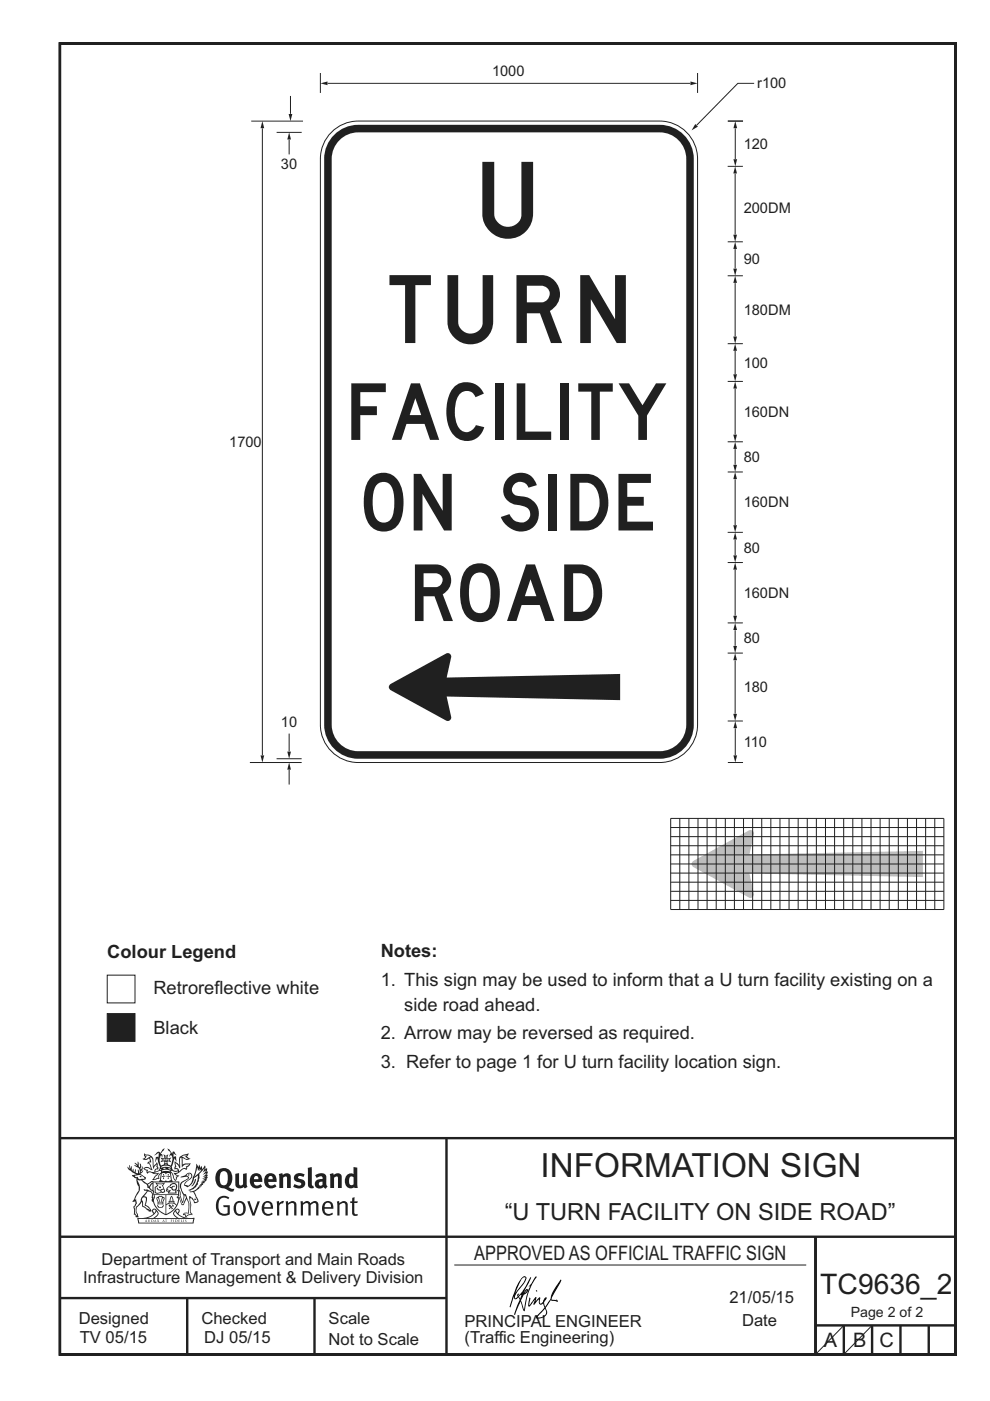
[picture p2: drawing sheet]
<svg xmlns="http://www.w3.org/2000/svg" width="210mm" height="297mm" viewBox="0 0 210 297" stroke-linecap="round" stroke-linejoin="round" font-family="sans-serif">
<g fill="none" stroke="#231f20" stroke-width=".51">
<path d="M12.7 9.2h190v278h-190zM12.7 241.3h189.9M94.7 241.4v45.8M12.7 275.2h82M12.7 262.2h190.1M39.7 275.2v12M66.7 275.2v12M173 262.2v24.8M173 281h30M179 281v6M185 281v6M191 281v6"/>
<path d="M197 281v6"/>
</g>
<g fill="#231f20">
<path d="M47 248.5a2.55 2.55 0 0 0 0 2.7l.3 .1a.81 .81 0 0 0 1-.9v-.6a1.04 1.04 0 0 0-1.1-1.5zM46.3 248.1a1.82 1.82 0 0 1 2.1-.2 1.82 1.82 0 0 1 .9 1.9 2.29 2.29 0 0 1-.8 1.9l.7 .3h.5l-.2 .6a2.87 2.87 0 0 1-2-.7 2.12 2.12 0 0 1-1.7-3.1z" fill-rule="evenodd"/>
<path d="M49.9 248.9l.8-.2v2a.46 .46 0 0 0 .2 .6 .46 .46 0 0 0 .7-.2v-2.2l.7-.2v2.4l.2 .5-.6 .4-.2-.3a1.02 1.02 0 0 1-1.2 .2 1.02 1.02 0 0 1-.6-1.1z" fill-rule="evenodd"/>
<path d="M54 249.5l-.1 .5h.9a.49 .49 0 0 0-.2-.6 .49 .49 0 0 0-.6 .1zM53.4 249.2a1.34 1.34 0 0 1 1.6-.3 1.34 1.34 0 0 1 .6 1.5v.2h-1.7a.77 .77 0 0 0 .5 .8 .77 .77 0 0 0 .9-.3l.3 .4a1.59 1.59 0 0 1-2.1 .2 1.59 1.59 0 0 1-.4-2z" fill-rule="evenodd"/>
<path d="M57 249.5l-.1 .5h.9a.49 .49 0 0 0-.2-.6 .49 .49 0 0 0-.6 .1zM56.4 249.2a1.34 1.34 0 0 1 1.6-.3 1.34 1.34 0 0 1 .7 1.5v.2h-1.8a.77 .77 0 0 0 .5 .8 .77 .77 0 0 0 .9-.3l.3 .4a1.59 1.59 0 0 1-2 .2 1.59 1.59 0 0 1-.5-2z" fill-rule="evenodd"/>
<path d="M59.1 248.9l.8-.2 .1 .4a.95 .95 0 0 1 1-.3 .95 .95 0 0 1 .7 .8v2.3h-.8v-2.3a.46 .46 0 0 0-.8 .1v2.2h-.9z" fill-rule="evenodd"/>
<path d="M62.5 249.1a1.75 1.75 0 0 1 2.1-.1l-.2 .5-.6-.2a.43 .43 0 0 0-.6 .3l.4 .3a1.04 1.04 0 0 1 1.2 1.2 1.04 1.04 0 0 1-1.4 .9l-1.2-.4 .3-.6 1 .4 .4-.4a.88 .88 0 0 0-1-.5l-.4-.2-.1-.4z" fill-rule="evenodd"/>
<path d="M65.3 247.6l.8-.2 .1 3.8 .2 .2 .2 .5a.88 .88 0 0 1-1-.1 .88 .88 0 0 1-.3-1z" fill-rule="evenodd"/>
<path d="M67.8 250.6a.43 .43 0 0 0-.1 .7 .43 .43 0 0 0 .7-.1v-.7zM66.8 249.2a1.7 1.7 0 0 1 2.4 .1v1.8l.3 .4-.4 .5-.5-.3a1.03 1.03 0 0 1-1.7-.2 1.03 1.03 0 0 1 .8-1.5h.7v-.4a.8 .8 0 0 0-1.2 .1z" fill-rule="evenodd"/>
<path d="M69.9 248.9l.8-.2 .1 .4a.95 .95 0 0 1 1-.3 .95 .95 0 0 1 .7 .8v2.3h-.8v-2.3a.46 .46 0 0 0-.8 .1v2.2h-.8z" fill-rule="evenodd"/>
<path d="M74.3 249.5a1.48 1.48 0 0 0 0 1.7l.4 .1 .3-.2v-1.5l-.3-.2zM75 247.4l.8 .2 .1 4.3h-.7l-.1-.2a1.26 1.26 0 0 1-1.4 0 1.26 1.26 0 0 1-.6-1.3 1.29 1.29 0 0 1 .5-1.3 1.29 1.29 0 0 1 1.4-.2z" fill-rule="evenodd"/>
<path d="M46.4 253.9a1.72 1.72 0 0 1 2.2 0l-.2 .3a1.24 1.24 0 0 0-1.4-.1 1.24 1.24 0 0 0-.7 1.3 1.49 1.49 0 0 0 1.3 2l.7-.2v-1.3h-.9l-.1-.4h1.4v2a1.93 1.93 0 0 1-2.2-.1 1.93 1.93 0 0 1-.7-2.2l.2-.7z" fill-rule="evenodd"/>
<path d="M50.3 255.2a1.65 1.65 0 0 0 .3 2.2 .99 .99 0 0 0 1-1.5 .78 .78 0 0 0-.4-.8 .78 .78 0 0 0-.9 .1zM50 254.9a1.33 1.33 0 0 1 1.6-.1 1.33 1.33 0 0 1 .5 1.5 1.31 1.31 0 0 1-1.3 1.5 1.31 1.31 0 0 1-1.3-1.6l.1-.5z" fill-rule="evenodd"/>
<path d="M52.5 254.7l.4-.1 .9 2.6 .8-2.5h.5l-1.1 3h-.5z" fill-rule="evenodd"/>
<path d="M56.2 255.2l-.2 .7h1.4a.7 .7 0 0 0-.3-.8 .7 .7 0 0 0-.9 .1zM55.9 255a1.22 1.22 0 0 1 1.5-.2 1.22 1.22 0 0 1 .5 1.5h-1.9a.93 .93 0 0 0 .5 1 .93 .93 0 0 0 1.2-.2l.1 .3a1.43 1.43 0 0 1-1.7 .1 1.43 1.43 0 0 1-.6-1.7z" fill-rule="evenodd"/>
<path d="M58.7 254.8l.4-.2 .1 .5 .4-.3 .6-.2-.2 .6a.66 .66 0 0 0-.8 .6v1.9h-.4z" fill-rule="evenodd"/>
<path d="M60.6 254.8l.4-.2 .1 .5a.94 .94 0 0 1 1-.4 .94 .94 0 0 1 .8 .7v2.3h-.5l-.1-2.5a.81 .81 0 0 0-1.2 .3v2.2h-.4z" fill-rule="evenodd"/>
<path d="M63.7 254.7l.5-.1 .1 .5 .4-.3a.78 .78 0 0 1 1.1 .3 .9 .9 0 0 1 1-.5 .9 .9 0 0 1 .7 .8v2.3h-.4l-.1-2.5a.67 .67 0 0 0-1.1 .3v2.2h-.5v-2.4l-.4-.2-.7 .4v2.2h-.5z" fill-rule="evenodd"/>
<path d="M69 255.2l-.2 .7h1.4a.7 .7 0 0 0-.3-.8 .7 .7 0 0 0-.9 .1zM68.7 255a1.22 1.22 0 0 1 1.5-.2 1.22 1.22 0 0 1 .5 1.5h-1.9a.93 .93 0 0 0 .5 1 .93 .93 0 0 0 1.2-.2l.1 .3a1.44 1.44 0 0 1-1.7 .1 1.44 1.44 0 0 1-.6-1.7z" fill-rule="evenodd"/>
<path d="M71.4 254.8l.5-.2 .1 .5a.94 .94 0 0 1 1-.4 .94 .94 0 0 1 .7 .7v2.3h-.4l-.1-2.5a.81 .81 0 0 0-1.2 .3v2.2h-.5z" fill-rule="evenodd"/>
<path d="M74.7 254l.5-.2v.9h.7l-.1 .4h-.7l.1 2.2 .1 .1h.5l.1 .3a.75 .75 0 0 1-1.2-.6v-2h-.4v-.4h.4z" fill-rule="evenodd"/>
<path d="M30.8 244.9l1.1 .3-.9 .5h-.4l.5-.5zM31.8 245.5l.2-.1a2.44 2.44 0 0 1 .4 2l.1 .4 .7-1-.1 .6 .3 .3a.57 .57 0 0 0-.6 .8l-1-.2-.5 .2 .1-.5-.7-.2 .6-.2 1 .5 .1-.1-.6-1.3-.2-.1 .5-.1zM30.7 244.5l-.2 .4 .3 .4-.6 .4a1.04 1.04 0 0 0 1.4-.1l.2 .7h-.4l-.2 .4a.94 .94 0 0 1 .9 1.1l-.2-.1a1.16 1.16 0 0 0-1.5-.1l.3 .4 .4 .2 .1 .5 .2 .2v-.2a.94 .94 0 0 1 1.1 .2h.9l-1.2 1.2a1.13 1.13 0 0 0 1.2-.2l.4-.1-.1-.4 .5-.7a.83 .83 0 0 0-.6 1.1l-.3-.1-.7 .3 1.1-1.4-.5 .2-.5-.1 1.3-.5-.2-.2-.8 .4v-.3l.2-.2 .3 .1 .1-.3-.2-.4v-.6l-.2-.3-.6 .9v-.7a1.42 1.42 0 0 0-1.7-1.8z" fill-rule="evenodd"/>
<path d="M38.5 245.3l.5-.3 .7-.1-.6 .3 .8 .5h-.3zM38.3 245.5h.2l.1 2a1.69 1.69 0 0 1 1.5-.7l-.7 .5 .1 .5a1.1 1.1 0 0 0-1.5 .6l-.1-.5-.2-.2h-.5l.2-.4-.2-.7a1.42 1.42 0 0 1 .8 1.1l.2-.1zM37.1 246.2l.1 1-.2 .3v.5l.6-.1 .1 .2a.96 .96 0 0 1-1.1-.1l-.1 .1a1.06 1.06 0 0 0 1.3 .2v.1a.72 .72 0 0 1-1 .2l.3 .5 .6 .3-.4 .1-.1 .7-.3-.4-.3-1.1-.4-.4 .4 .9a1.54 1.54 0 0 0 .6 1.2l.2-.3a.58 .58 0 0 1 .5-.7l.1-.2h-.3l-.4-.3 .9-.5a.93 .93 0 0 1 1.1-.5l.1 .2 .2-.1 .1-.5a.99 .99 0 0 0 .7-.9l-1.3 .1-.4 .3v-1.5l.9 .4 .8-.3h-.3l-.5-.4 .4-.7-.7 .2a1.46 1.46 0 0 0-1.3 2.1v.4l-.2-.4z" fill-rule="evenodd"/>
<path d="M35.6 248.9l.2 .1-.1 .4h.3l-.3 .1v.5l-.1-.6h-.3l.3-.1z" fill-rule="evenodd"/>
<path d="M34.6 248.9l.2 .1-.1 .3 .4 .1h-.4v.6l-.1-.5-.3-.1h.3z" fill-rule="evenodd"/>
<path d="M34.3 248.8a.57 .57 0 0 1 .9 .2 .57 .57 0 0 1 .9-.2l.2 1.4-.2 .1a.57 .57 0 0 1-.9-.1 .69 .69 0 0 1-1.1 0zM34.2 248.1l-.3 2.1-.2 .4h2.9l-.1-.4-.3-2.1h-.2v.3l-.8-.1-.9 .1 .1-.3z" fill-rule="evenodd"/>
<path d="M34.2 252.4a.3 .3 0 0 0 .6 0 .3 .3 0 0 0-.6 0zM33.3 251l.3 .3-.3 .3a.79 .79 0 0 0 0 1.3l.8-.2-.1-.3a.55 .55 0 0 1-.7-.6h.1l.1 .3 .4 .1 .8-.2-.4-.7 .4-.3-.7 .1zM33 250.7l1.1 .2 .9-.2-.4 .7 .4 1.1a.56 .56 0 0 1-.8 .3l-.2 .1a.73 .73 0 0 1-.9 .1 .73 .73 0 0 1-.3-.9v-.4l.5-.4z" fill-rule="evenodd"/>
<path d="M35.6 251.9l.7-.5a.58 .58 0 0 1 1-.1 .58 .58 0 0 1-.5 .9l-.2-.3a.43 .43 0 0 1 .6-.3v-.1a.57 .57 0 0 0-.8 .2l-.2-.1-.3 .2 .4 .1a.55 .55 0 0 0 .9 .5v.5h-1.3l.3-.4-.1-.2-.6 .1 .2-.2-.2-.1zM35.4 251.8l-.1 .2a.39 .39 0 0 0 .2 .7l.3-.1-.2 .5h1.9l-.1-.8a.86 .86 0 0 0-.1-1.4 .86 .86 0 0 0-1.3 .4z" fill-rule="evenodd"/>
<path d="M36 254.8h.8v.2h-.8zM36.4 253.8l.2 .8h-.4zM36.4 253.5l-.3 .5-.1 .6h-.2v.4l-.7 .4 .1 .2a1.48 1.48 0 0 1 2.2 .1l.2-.1-.6-.5v-.5h-.2l-.1-.6z" fill-rule="evenodd"/>
<path d="M35.8 255.4l.3 .1 .2 .3 .3-.2-.2-.2a.38 .38 0 0 1 .4 .5l-.1-.2-.3 .3 .3 .2-.3 .2-.1-.3-.4 .3-.1-.2 .4-.3-.2-.1-.1 .1z" fill-rule="evenodd"/>
<path d="M34.5 254h.2v.2l-.3 .6h-.1zM33.6 255.3h.9v.2a.55 .55 0 0 1-.8 .4v-.2h-.2zM33.4 254h.2l.2 .8h-.2zM33.6 255h.8l.1 .1-.8 .1zM33.8 253.7h.5l-.2 1.1h-.2zM33.3 253.8l-.1 .3 .3 1.2a.48 .48 0 0 0-.1 .5 .48 .48 0 0 0 .4 .3l.6-.1a.49 .49 0 0 0 .2-.7l.3-1.2-.1-.3a1.42 1.42 0 0 0-1.5 0z" fill-rule="evenodd"/>
<path d="M33.6 251.6h.5l.1 .3h-.4z" fill-rule="evenodd"/>
<path d="M41.3 250.1l.3-.2-.2 .9-.6 .7h-.2l.5-.7z" fill-rule="evenodd"/>
<path d="M39.7 249l.3-.2 .5 .2a.88 .88 0 0 1-.6 1.1 1.22 1.22 0 0 0-.8 1.3l.5 .2a.72 .72 0 0 0 .9-.4l.5-.8 .2-.6 .8-.6v.3a2.85 2.85 0 0 1-2 2.8l.1 .1a2.13 2.13 0 0 0 1.9-1.5l-.1-.2a2.01 2.01 0 0 0 .3-1.8l1.2-1.3-.4 1 .7-.5-.7 1 .8-.4-.8 .8 .7-.1-.9 .5 .8-.1-.8 .4h.7l-.8 .3 .3 .2h-.4l.2 .4-.4-.1 .2 .3h-.4l.1 .3h-.1a2.16 2.16 0 0 1-2 1l.1 .2h.4a.76 .76 0 0 1 .7 .7l.5 1.2-.6 .2a1.45 1.45 0 0 0-1.2-1.3l.3 1.8-.1 1.9 .4 .2a1.07 1.07 0 0 0-1.2 .4v-.3l-.5-.2a.87 .87 0 0 1 1-.1l.1-.7a4.4 4.4 0 0 0-.6-3.1l-.1-.3h-.2a2.16 2.16 0 0 1-.7-2.2l.3-.3 1.2-.8a.55 .55 0 0 0-.4-.7zM37.8 252.4a.76 .76 0 0 1 .3 1.1l.6 1.6 .4-1.7 .2 .1a.61 .61 0 0 1-.1 .9l-.3 .9h-.2l-.7-1.6-.3 .1a1.18 1.18 0 0 0 .1-1.4zM41.8 247.5l.2 .8 .3-.6v.6l.3-.5a1.9 1.9 0 0 1-1.1 1.4l-.3 .3zM38.2 249.6l1.4-.1 .2 .1v.3l-.5 .3a1.26 1.26 0 0 0-1 1.9l.2 .7a1.84 1.84 0 0 1 .2 2l-.4-1.3a.96 .96 0 0 0-.4-1.3l-.4 .3a.78 .78 0 0 1-.1 1.3l.2 .2h.4l.4 1.1a.38 .38 0 0 0 .2 .4 .38 .38 0 0 0 .4-.1l.6-1.2a2.94 2.94 0 0 1 .3 2.5v.5l-.8-.1-.3 .4v.2l.4-.1 .1 .4 .2 .1a1.02 1.02 0 0 1 1.3-.5l-.1-.4-.3-.1 .2-1.7-.3-1.4 .1 .1a1.14 1.14 0 0 1 .7 .9 .63 .63 0 0 0 .9-.2 .63 .63 0 0 0-.2-.8l-.6-1.3 .9-.6 .2-.3 .2-.1v-.2h.3l-.1-.3h.4l-.1-.3 .5-.1-.2-.2 .5-.4 .1-.2-.3 .1 .5-.6-.3 .1 .3-.6-.4 .1 .4-.5v-.3l-.3 .2 .1-.6v-.3l-.4 .3-.1-.8-.5 .8-.2-.7-.2 .5-.3-.8-.1 .6-.5-.8-.1 1.4-.7 1.9a1.81 1.81 0 0 1-.9 1.4l-.6-.2a1.75 1.75 0 0 1 1.1-1.2 .75 .75 0 0 0 .1-1.3 .75 .75 0 0 0-1.2 .5z" fill-rule="evenodd"/>
<path d="M41.2 254.2l.3-.1 .1 .3h-.4z" fill-rule="evenodd"/>
<path d="M29.4 258.4h11.6l-.2 .8h-11.3zM31.3 258.2l.5-.1a2.48 2.48 0 0 0 1.4-1.3l.2 .6-.5 .5-.4 .3zM32.5 256.6l.3-.2 .2 .2-.3 .6zM37.2 256.8a2.65 2.65 0 0 0 1.8 1.4h-1.1l-.5-.3-.5-.5zM37.4 256.6l.2-.2 .3 .2-.3 .6zM29.2 258.2l.1 1.2h11.7l.3-1.1-.2-.1a4.1 4.1 0 0 1-3.3-.9l.3-.4-.1-.5a1.06 1.06 0 0 0-1.3 .9l.2 .4 .6 .5h-4.7l.3-.1a.84 .84 0 0 0 .6-.7 .84 .84 0 0 0-.5-.9l-.3-.2-.5 .1-.1 .5 .3 .4a4.2 4.2 0 0 1-3.4 .9z" fill-rule="evenodd"/>
<path d="M31 258.7l.1 .2h-.2zM31 258.6l-.3 .5 .4-.1 .2 .1z" fill-rule="evenodd"/>
<path d="M31.3 258.6h.2v.4a.25 .25 0 0 0 .3-.1 .25 .25 0 0 0-.1-.3h.1a.29 .29 0 0 1 0 .4 .29 .29 0 0 1-.4 0 .29 .29 0 0 1 0-.4z" fill-rule="evenodd"/>
<path d="M32.2 258.6a.22 .22 0 0 1 .3 .2 .22 .22 0 0 1-.3 .2zM32 258.6v.5a.33 .33 0 0 0 .5-.1 .33 .33 0 0 0 0-.4 .33 .33 0 0 0-.5 0z" fill-rule="evenodd"/>
<path d="M32.9 258.7l.1 .2h-.2zM32.9 258.6l-.2 .5 .3-.1 .2 .1z" fill-rule="evenodd"/>
<path d="M33.3 258.6h.2v.2l.3-.2-.2 .2 .2 .3-.3-.2-.1 .2h-.1l.2-.3z" fill-rule="evenodd"/>
<path d="M34.7 258.7l.1 .2h-.2zM34.7 258.6l-.3 .5 .4-.1 .2 .1z" fill-rule="evenodd"/>
<path d="M35 258.6h.4h-.1v.5h-.2l.1-.5z" fill-rule="evenodd"/>
<path d="M36.2 258.6h.3h-.2v.2h.2h-.2l.1 .3h-.2z" fill-rule="evenodd"/>
<path d="M36.7 258.6h.2v.5h-.2z" fill-rule="evenodd"/>
<path d="M37.3 258.6a.22 .22 0 0 1 .3 .2 .22 .22 0 0 1-.3 .2zM37.1 258.6v.5a.33 .33 0 0 0 .5-.1 .33 .33 0 0 0 0-.4 .33 .33 0 0 0-.5 0z" fill-rule="evenodd"/>
<path d="M37.8 258.6h.3h-.1v.2h.1h-.1v.2l.1 .1h-.3z" fill-rule="evenodd"/>
<path d="M38.3 258.6h.3l-.1 .4 .2 .1h-.4z" fill-rule="evenodd"/>
<path d="M38.9 258.6h.2v.5h-.2z" fill-rule="evenodd"/>
<path d="M39.3 258.6h.2l-.2 .1 .2 .2-.1 .2h-.1v-.2l.2 .1z" fill-rule="evenodd"/>
<path d="M34.2 247.4a1.51 1.51 0 0 1 2 .2 2.67 2.67 0 0 0-2.1 0zM35.7 247.6l.4 .2 .1 .2-.4-.1zM34.6 247.7l.4-.1 .2 .2h-.4zM34 247.9l.3 .1-.3 .1zM34.9 246.9l.3-.2 .2 .2zM34.9 245.7h.2v.4h-.2zM35 245.1l.2 .2 .2-.2-.1 .4h-.2zM35.1 246.3h.2l.1 .4-.2-.2-.2 .2zM35.3 245.7h.2v.4h-.2zM34.4 245.7l.3 .1v.2l-.3 .1 .2-.2zM35.7 245.8l.3-.1-.2 .2 .2 .2-.4-.1zM32.7 244.9l1-.5-.1 1-.2-.1-.4 .1-.2 1.1 .5-1 .2 .9a1.84 1.84 0 0 1 .3 1.7l.4 .1a2.48 2.48 0 0 1 2.2 .1l.2-.3-.2-.7 .7-1.7 .4 .6-.2-1-.2-.1-.2 .3v-.9l.6 .4-.6-.7h-.3l-.1 .4-.5-.8-.5-.3 .2 .4 .5 .6-.4 .7 .4-.3a2.06 2.06 0 0 1 0 2.2l-.6-.2-.1-.6 .1-.1 .8 .2-.4-.5 .4-.5-.7 .2-.2-.2 .2-.7-.5 .4-.5-.4 .2 .7-.2 .2-.7-.2 .4 .5-.4 .5 .7-.2 .2 .1-.2 .6-.5 .2a2.02 2.02 0 0 1 0-2.2l.3 .5-.1-.6-.3-.1 .8-1.2-.5 .3-.4 .7-.2-.3a.8 .8 0 0 0-.8 .5z" fill-rule="evenodd"/>
<path d="M29.2 250.1l.3 .2a.61 .61 0 0 1 .8 .3l.3 .2a.8 .8 0 0 1 .6 1l.4 .1 .5 .6a1 1 0 0 1 .5 1l-.1 .7v-.5h-.1a.96 .96 0 0 0-.8-1.3l-.3-.2h-.6l-.1-.1-.2 .1 .2 .3h.5l-1.1 1.4-.2 .9-.4 .6a1.33 1.33 0 0 0-.5 1.8l.2 .5a1.26 1.26 0 0 1-.5-1.4l-.1-.4a1.56 1.56 0 0 0 .4-1.7l-.3 .2 .2-.5a3.2 3.2 0 0 0 .7-3zM30.4 253.9h.4a2.06 2.06 0 0 1-.1 1.6l.7 .5 .4 .5-.6-.2-.8-.6-.1-.9a.51 .51 0 0 1 .1-.9zM28.6 249.3a1.52 1.52 0 0 1 2.1 .6l-1.1 .1-.2-.1-.2-.4-.4 .1zM27.5 247v.8l-.3-.4-.2 .1a3.1 3.1 0 0 0 2 1.5l-1 .1 .5 .6 .5 .1v1.1a1.84 1.84 0 0 1-.2 2.5l-.4 .9-.4 .4 .3 .1 .4-.1 .1 .4-.2 .5-.3 .2 .1 1.8 .2-.1 .2 .6h.2l.4-.1-.1-.5a1.3 1.3 0 0 1-.1-1.6l.8-1.1 .2 1.1 .6 .2 .4 .6 .2-.2 .2 .4 .5-.1a1.85 1.85 0 0 0-1.2-1.3l.1-.3a1.39 1.39 0 0 0 0-1.5h-.5l.5-.6a.66 .66 0 0 1 .9-.4 .66 .66 0 0 1 .3 .9l-.1 .4h.2v.1l-.2 .3 .2 .5 .2-.3a2.24 2.24 0 0 0 .1-2.2 .73 .73 0 0 1-.7-.6 .73 .73 0 0 1 .5-.8l.1-.2a.94 .94 0 0 0-.9 .8 .48 .48 0 0 1-.1-.5 .48 .48 0 0 1 .5-.3l.5-.3a.51 .51 0 0 0-.8 .2l-.5 .3-1-.8 .6-.1 .1-.5-1.1-.7 .5-.4v-.4l-.5 .5 .1-.2a.69 .69 0 0 0 .2-1.1v.5l-.3 .2 .1-1.1-.3-.2 .1 .6-.1 .2-.4-1.2v.6l-.7-.3 .6 .6-.6-.2 .2 .3a1 1 0 0 1 .8 1.5l-.2-.8v.8l-.5-.2-.1-.7-.2 .6-.2-.1v-.6l-.2 .4-.2-.2 .1-.7-.2 .5z" fill-rule="evenodd"/>
<path d="M29.5 249.5l.3-.2 .3 .3z" fill-rule="evenodd"/>
<path d="M32.4 250.5h5.6v2l-.2-.1v-1.7h-5.2v2.5h5.2v-.8l.1 .2-.1 1.1v-.3h-2.5v4a4.1 4.1 0 0 0 2.6-3.6l.1-.1a4 4 0 0 1-2.8 3.9 4.2 4.2 0 0 1-2.8-4.7l.1 1.3 .1-.1a3.8 3.8 0 0 0 2.5 3.3v-4h-2.5l-.2-.9z" fill-rule="evenodd"/>
<circle cx="40" cy="249.1" r=".17"/>
</g>
<path d="M96.4 268.2h74.6" fill="none" stroke="#231f20" stroke-width=".21"/>
<g fill="#000">
<path d="M111.6 273.7l.2-.2-.5 .7zM110.4 274.5l.2 .1-.3 .8-.2-.5zM110.9 270.9h.5a9.3 9.3 0 0 1-2 3.1l-.1 .3 1-2.5zM110.6 271a14.7 14.7 0 0 0-2.2 4.9l-.3 1.2 .1 .1 .8-2.3a.42 .42 0 0 0 .2 .6 .42 .42 0 0 0 .6-.3l.2-.1 .2 .5-1.1 3.2h.2l1.1-2.9 .6 1.9 .2 .2 .2-.5a13.5 13.5 0 0 1 2-6.2l.4-.5-.1-.2-1.6 2.1 .4-.1a14.9 14.9 0 0 0-1.3 5.1l-.4-1.1a1.39 1.39 0 0 1 .2-1.9l.1-.2a.92 .92 0 0 0 .8-1.2 .75 .75 0 0 0-.8 .7l-.1 .2 1.6-3.4h-.1l-.4 .7a10.5 10.5 0 0 1-2.2 3.3l.2-.5a.32 .32 0 0 0-.4 .2 .32 .32 0 0 0 .1 .4l-.5 .4a3.2 3.2 0 0 1 1.1-2.3l.5-.6a2.49 2.49 0 0 0 .7-1.6l-.4-.2z" fill-rule="evenodd"/>
<path d="M113.7 273.6l.3 .2h-.3z" fill-rule="evenodd"/>
<path d="M115.6 277.5a1.15 1.15 0 0 1 .1 1.3 1.15 1.15 0 0 1-1.2 .5l-.6 .1zM112.2 275.2l-.2 1.6 .2 .2 1.2-1.5-.2 1.1 1.1-1.1a.94 .94 0 0 0 .4 1.1l.5-.3 .3 .9-1.2 1.3a.98 .98 0 0 0-.5 1 1.9 1.9 0 0 0 2.3-1.3l-.1-.2a1.02 1.02 0 0 1 .2-1.4l.6-1 1.5 .3-.2-.4v.2l-1.1-.1v-.3l2-3.6 .1-.2-.2-.2-1.7 2.8a6.6 6.6 0 0 1-1.6 2.9l-.1-.2a1.01 1.01 0 0 1 .4-1.4l.1-.2-.3-.1-.4 .4-.1 .5-.6 .4-.1-.4 .1-.9-.2-.1-.9 1 .3-1h-.2l-1.4 1.8 .3-1.5v-.1z" fill-rule="evenodd"/>
</g>
<path d="M22.7 206.7h5.9v5.9h-5.9z" fill-rule="evenodd" fill="#fff" stroke="#231f20" stroke-width=".21"/>
<path d="M22.7 214.9h5.9v5.9h-5.9z" fill-rule="evenodd" fill="#231f20" stroke="#231f20" stroke-width=".21"/>
<path d="M69.5 17.7h76.9M179 281l-6.1 6.2" fill="none" stroke="#231f20" stroke-width=".21"/>
<g fill="#231f20">
<path d="M68 17.7l1.5-.4v.8z"/>
<path d="M146.4 17.3l1.6 .4-1.6 .4z"/>
</g>
<path d="M68 15.5v4.2M148 15.5v4.2M160 17.7h-3.5l-8.7 8.8" fill="none" stroke="#231f20" stroke-width=".21"/>
<path d="M147.5 26.3l.5 .5-1.3 .8z" fill="#231f20"/>
<path d="M155.9 74.4v4.9" fill="none" stroke="#231f20" stroke-width=".21"/>
<g fill="#231f20">
<path d="M155.9 72.9l.4 1.5h-.8z"/>
<path d="M155.5 79.4h.8l-.4 1.5z"/>
</g>
<path d="M155.9 52.8v4.1" fill="none" stroke="#231f20" stroke-width=".21"/>
<g fill="#231f20">
<path d="M155.9 51.3l.4 1.5h-.8z"/>
<path d="M155.5 57h.8l-.4 1.5z"/>
</g>
<path d="M155.9 95.2v3.3" fill="none" stroke="#231f20" stroke-width=".21"/>
<g fill="#231f20">
<path d="M155.9 93.7l.4 1.5h-.8z"/>
<path d="M155.5 98.6h.8l-.4 1.5z"/>
</g>
<path d="M155.9 114.4v3.3" fill="none" stroke="#231f20" stroke-width=".21"/>
<g fill="#231f20">
<path d="M155.9 112.9l.4 1.5h-.8z"/>
<path d="M155.5 117.8h.8l-.4 1.5z"/>
</g>
<path d="M155.9 133.6v3.3" fill="none" stroke="#231f20" stroke-width=".21"/>
<g fill="#231f20">
<path d="M155.9 132.1l.4 1.5h-.8z"/>
<path d="M155.5 137h.8l-.4 1.5z"/>
</g>
<path d="M156 154.4v5.7" fill="none" stroke="#231f20" stroke-width=".21"/>
<g fill="#231f20">
<path d="M156 152.9l.3 1.5h-.7z"/>
<path d="M155.6 160.2h.7l-.3 1.5z"/>
</g>
<path d="M155.9 60v11.3" fill="none" stroke="#231f20" stroke-width=".21"/>
<g fill="#231f20">
<path d="M155.9 58.5l.4 1.5h-.8z"/>
<path d="M155.5 71.4h.8l-.4 1.5z"/>
</g>
<path d="M155.9 36.8v12.9" fill="none" stroke="#231f20" stroke-width=".21"/>
<g fill="#231f20">
<path d="M155.9 35.3l.4 1.5h-.8z"/>
<path d="M155.5 49.8h.8l-.4 1.5z"/>
</g>
<path d="M154.3 35.3h3.3M154.4 25.7h3.2M154.3 51.3h3.3M154.3 58.5h3.3M154.3 72.9h3.3M154.3 93.7h3.3M154.3 80.9h3.3M154.3 112.9h3.3M154.3 100.1h3.3M154.3 119.3h3.3M154.3 132.1h3.3M154.3 138.5h3.3" fill="none" stroke="#231f20" stroke-width=".21"/>
<path d="M70.3 28a8 8 0 0 1 5.7-2.3h63.9a8 8 0 0 1 8.1 8v120a8 8 0 0 1-8.1 8h-63.9a8 8 0 0 1-8-8v-120a8 8 0 0 1 2.3-5.7z" fill-rule="evenodd" fill="#fff" stroke="#231f20" stroke-width=".21"/>
<path d="M71.2 28.2a7.2 7.2 0 0 1 4.8-1.7h63.9a7.2 7.2 0 0 1 7.3 7.2v120a7.2 7.2 0 0 1-7.3 7.2h-63.9a7.2 7.2 0 0 1-7.2-7.2v-120a7.2 7.2 0 0 1 2.4-5.5z" fill-rule="evenodd" fill="#231f20"/>
<path d="M72 29.7a5.6 5.6 0 0 1 4-1.6h63.9a5.6 5.6 0 0 1 5.7 5.6v120a5.6 5.6 0 0 1-5.7 5.6h-63.9a5.6 5.6 0 0 1-5.6-5.6v-120a5.6 5.6 0 0 1 1.6-4z" fill-rule="evenodd" fill="#fff"/>
<path d="M155.9 82.4v9.7" fill="none" stroke="#231f20" stroke-width=".21"/>
<g fill="#231f20">
<path d="M155.9 80.9l.4 1.5h-.8z"/>
<path d="M155.5 92.2h.8l-.4 1.5z"/>
</g>
<path d="M155.9 101.6v9.7" fill="none" stroke="#231f20" stroke-width=".21"/>
<g fill="#231f20">
<path d="M155.9 100.1l.4 1.5h-.8z"/>
<path d="M155.5 111.4h.8l-.4 1.5z"/>
</g>
<path d="M155.9 120.8v9.7" fill="none" stroke="#231f20" stroke-width=".21"/>
<g fill="#231f20">
<path d="M155.9 119.3l.4 1.5h-.8z"/>
<path d="M155.5 130.6h.8l-.4 1.5z"/>
<path d="M82.7 145.1l11.8-6.5a.74 .74 0 0 1 .9 0 .74 .74 0 0 1 .3 .8l-1 4.3 36.8-.8v5.5l-36.8-.7 1 4.2a.74 .74 0 0 1-.3 .8 .74 .74 0 0 1-.9 0l-11.6-6.3-.4-.7z" fill-rule="evenodd"/>
</g>
<path d="M155.9 140v11.3" fill="none" stroke="#231f20" stroke-width=".21"/>
<g fill="#231f20">
<path d="M155.9 138.5l.4 1.5h-.8z"/>
<path d="M155.5 151.4h.8l-.4 1.5z"/>
</g>
<path d="M156 27.2v6.5M154.3 152.9h3.3M154.4 161.7h3.2" fill="none" stroke="#231f20" stroke-width=".21"/>
<g fill="#231f20">
<path d="M155.6 33.8h.7l-.3 1.5z"/>
<path d="M156 25.7l.3 1.5h-.7z"/>
</g>
<path d="M53.3 25.7h11M58.7 28.1h5.3M61.6 20.3v3.8M53 161.7h11M58.7 160.9h5.3" fill="none" stroke="#231f20" stroke-width=".21"/>
<path d="M61.2 24.2h.8l-.4 1.5z" fill="#231f20"/>
<path d="M61.3 155.5v3.8" fill="none" stroke="#231f20" stroke-width=".21"/>
<path d="M60.9 159.4h.8l-.4 1.5z" fill="#231f20"/>
<path d="M61.3 29.6v3.1" fill="none" stroke="#231f20" stroke-width=".21"/>
<path d="M61.3 28.1l.4 1.5h-.8z" fill="#231f20"/>
<path d="M61.3 163.2v3.1" fill="none" stroke="#231f20" stroke-width=".21"/>
<path d="M61.3 161.7l.4 1.5h-.8z" fill="#231f20"/>
<path d="M55.6 27.2v132.9" fill="none" stroke="#231f20" stroke-width=".21"/>
<g fill="#231f20">
<path d="M55.6 25.7l.4 1.5h-.7z"/>
<path d="M55.3 160.2h.7l-.4 1.5z"/>
</g>
<path d="M185 281l-6.1 6.2" fill="none" stroke="#231f20" stroke-width=".21"/>
<path d="M146.9 182.7l11.8-6.6a.74 .74 0 0 1 .9 0 .74 .74 0 0 1 .3 .8l-.9 4.3 36.8-.8v5.6l-36.8-.8 .9 4.2a.74 .74 0 0 1-.3 .8 .74 .74 0 0 1-.9 0l-11.6-6.3-.4-.7z" fill-rule="evenodd" fill="#bbbdc0"/>
<g fill="none" stroke="#231f20" stroke-width=".21">
<path d="M142.3 179.3h57.9M142.3 177.4h57.9M142.3 175.5h57.9M142.3 173.5h57.9v19.3h-57.9zM144.2 173.5v19.3M146.1 173.5v19.3M148 173.5v19.3M150 173.5v19.3M151.9 173.5v19.3M153.8 173.5v19.3M155.8 173.5v19.3M157.7 173.5v19.3"/>
<path d="M159.6 173.5v19.3M161.6 173.5v19.3M163.5 173.5v19.3M165.4 173.5v19.3M167.4 173.5v19.3M169.3 173.5v19.3M171.2 173.5v19.3M173.2 173.5v19.3M175.1 173.5v19.3M177 173.5v19.3M178.9 173.5v19.3M180.9 173.5v19.3"/>
<path d="M182.8 173.5v19.3M184.7 173.5v19.3M186.7 173.5v19.3M188.6 173.5v19.3M190.5 173.5v19.3M192.5 173.5v19.3M194.4 173.5v19.3M196.3 173.5v19.3M198.3 173.5v19.3M142.3 190.9h57.9M142.3 189h57.9M142.3 187h57.9"/>
<path d="M142.3 185.1h57.9M142.3 183.2h57.9M142.3 181.2h57.9"/>
</g>
<text font-size="16" fill="#231f20" x="102.3" y="50.3">U</text>
<text font-size="14.4" fill="#231f20" x="82.6" y="72.7">TURN</text>
<g font-size="12" fill="#231f20">
<text x="74.5" y="93.3">FACILITY</text>
<text x="77.2" y="112.5">ON SIDE</text>
<text x="88" y="131.7">ROAD</text>
</g>
<text font-size="7.1" fill="#231f20" x="114.7" y="249.5">INFORMATION SIGN</text>
<text font-size="6" fill="#231f20" x="174" y="274.3">TC9636_2</text>
<text font-size="5" fill="#231f20" x="107.1" y="258.6">“U TURN FACILITY ON SIDE ROAD”</text>
<g font-size="4.2" fill="#231f20">
<text x="100.6" y="267.2">APPROVED AS OFFICIAL TRAFFIC SIGN</text>
<text x="174.7" y="285.6">A</text>
<text x="180.9" y="285.6">B</text>
<text x="186.6" y="285.6">C</text>
</g>
<g font-size="3.9" fill="#231f20">
<text x="22.7" y="203.2">Colour Legend</text>
<text x="80.7" y="203">Notes:</text>
<text x="80.7" y="209.1">1. This sign may be used to inform that a U turn facility existing on a</text>
<text x="32.5" y="210.7">Retroreflective white</text>
<text x="85.7" y="214.3">side road ahead.</text>
<text x="32.5" y="219.2">Black</text>
<text x="80.7" y="220.3">2. Arrow may be reversed as required.</text>
<text x="80.7" y="226.4">3. Refer to page 1 for U turn facility location sign.</text>
</g>
<g font-size="3.5" fill="#231f20">
<text x="21.5" y="268.1">Department of Transport and Main Roads</text>
<text x="17.7" y="272">Infrastructure Management &amp; Delivery Division</text>
<text x="16.7" y="280.7">Designed</text>
<text x="42.7" y="280.7">Checked</text>
<text x="69.7" y="280.7">Scale</text>
<text x="98.5" y="281.4">PRINCIPAL ENGINEER</text>
<text x="154.7" y="276.2">21/05/15</text>
<text x="157.4" y="281.2">Date</text>
<text x="16.9" y="284.8">TV 05/15</text>
<text x="43.3" y="284.8">DJ 05/15</text>
<text x="69.7" y="285.2">Not to Scale</text>
<text x="98.5" y="284.8">(Traffic Engineering)</text>
</g>
<g font-size="3.1" fill="#231f20">
<text x="104.4" y="16.1">1000</text>
<text x="160.6" y="18.8">r100</text>
<text x="59.6" y="35.8">30</text>
<text x="157.7" y="31.6">120</text>
<text x="157.7" y="45.2">200DM</text>
<text x="157.7" y="56">90</text>
<text x="157.7" y="66.8">180DM</text>
<text x="157.7" y="78">100</text>
<text x="157.7" y="88.4">160DN</text>
<text x="48.6" y="94.8">1700</text>
<text x="157.7" y="98">80</text>
<text x="157.7" y="107.6">160DN</text>
<text x="157.7" y="117.2">80</text>
<text x="157.7" y="126.8">160DN</text>
<text x="157.7" y="136.4">80</text>
<text x="157.7" y="146.8">180</text>
<text x="59.6" y="154.2">10</text>
<text x="157.7" y="158.4">110</text>
</g>
<text font-size="3" fill="#231f20" x="180.4" y="279.3">Page 2 of 2</text>
</svg>
